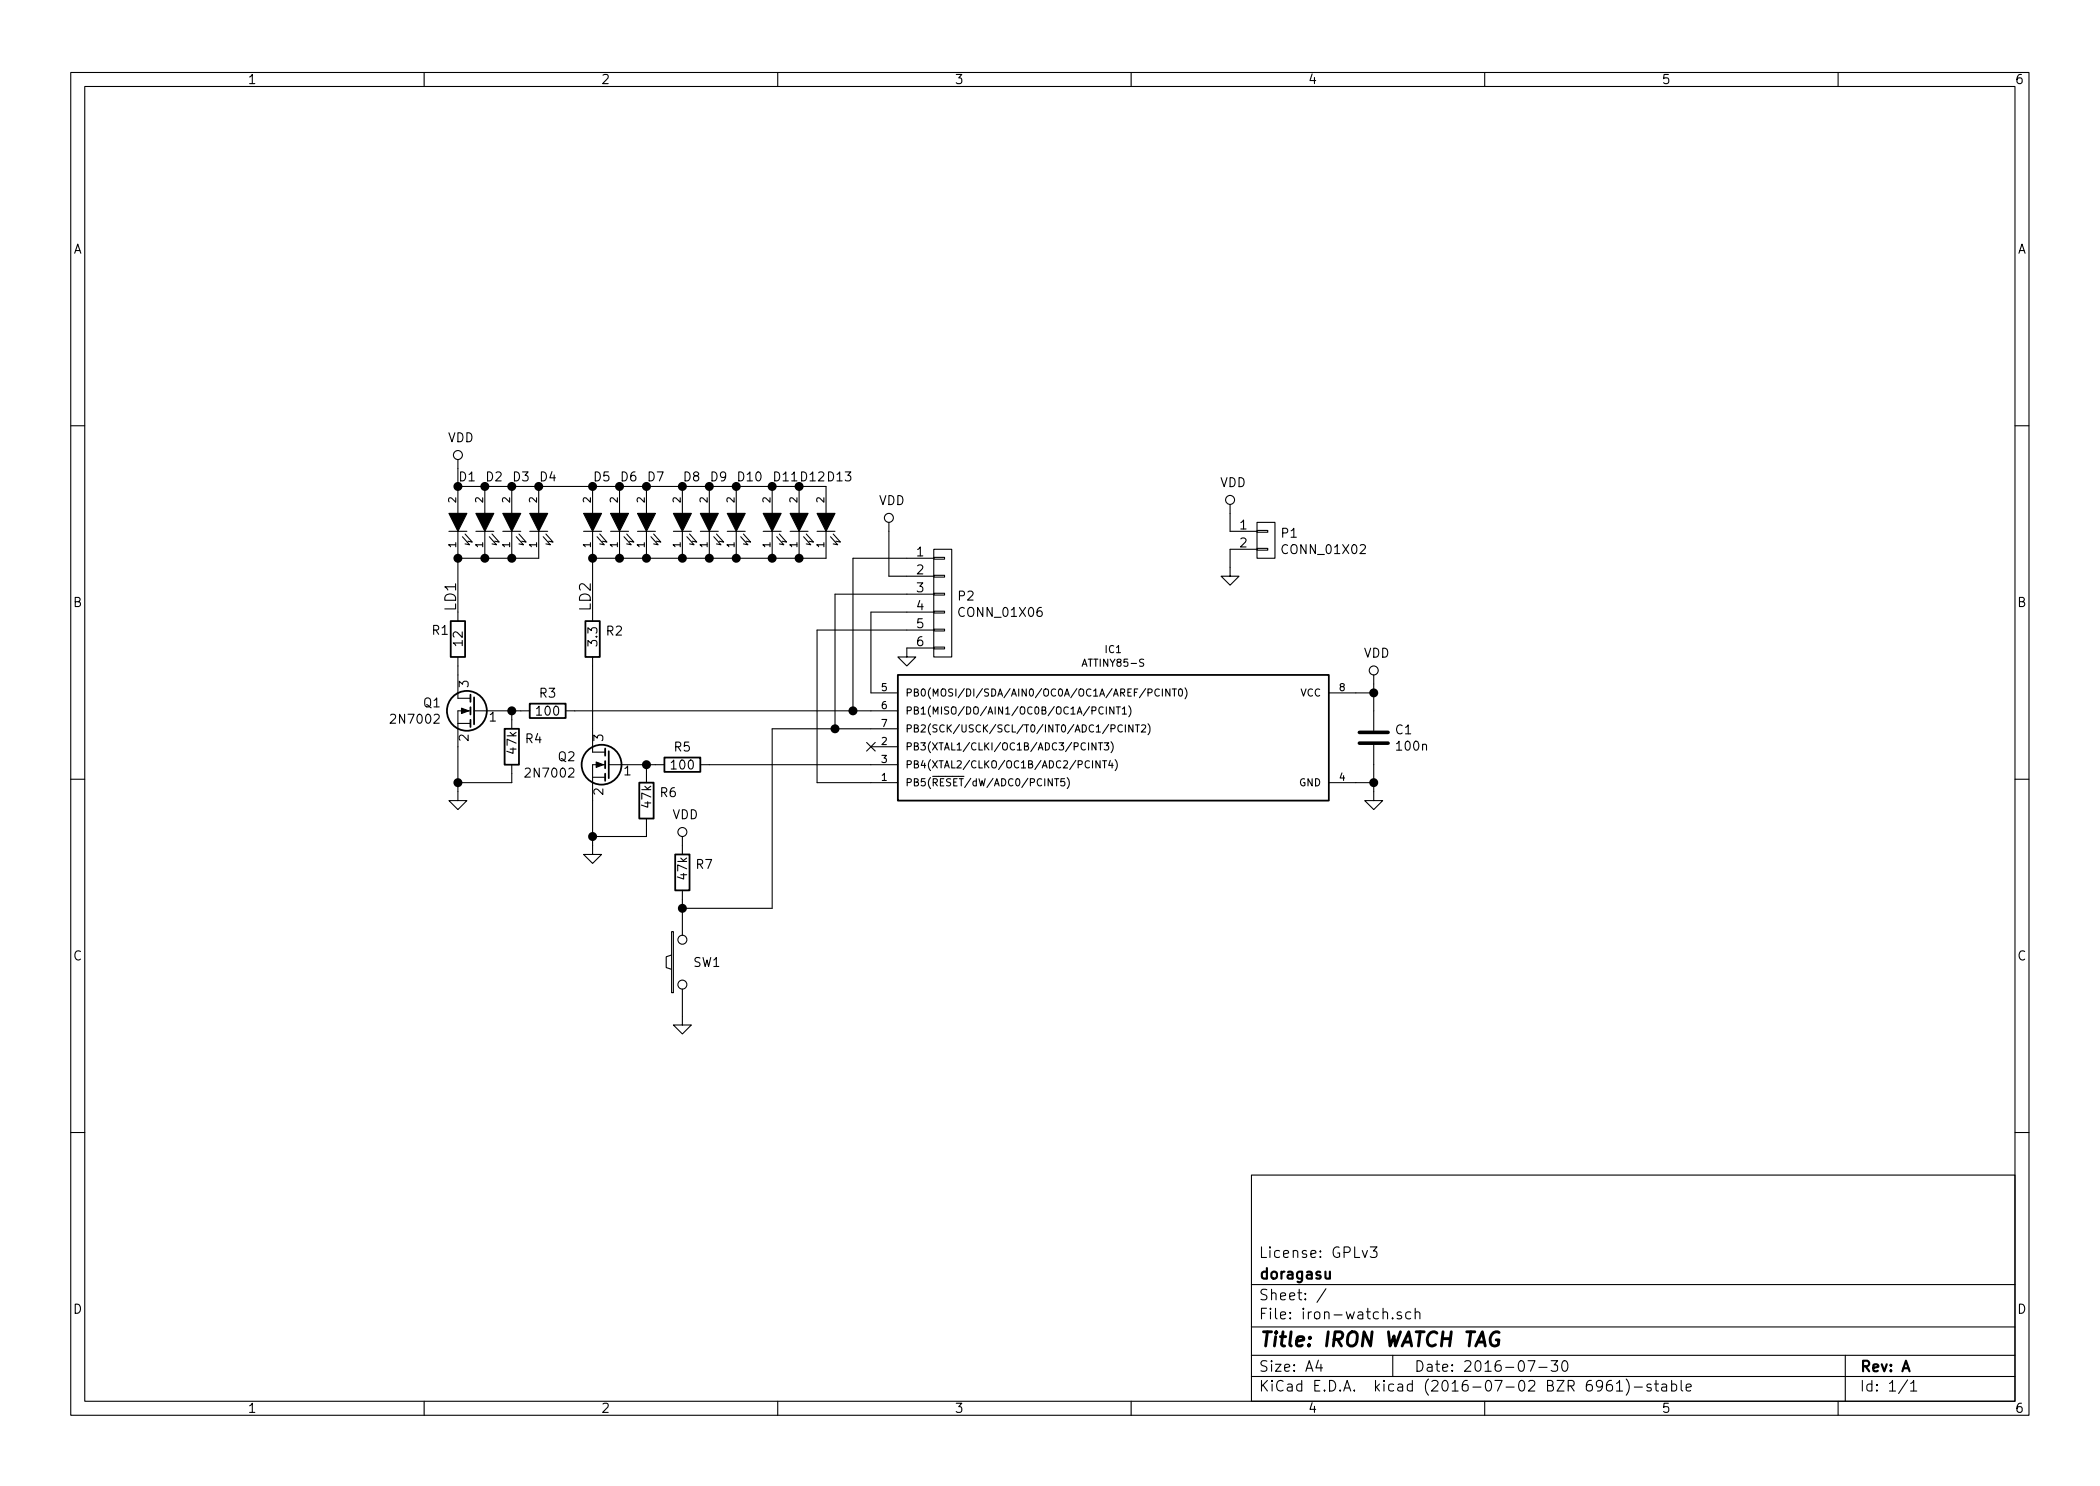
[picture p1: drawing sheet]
<svg xmlns="http://www.w3.org/2000/svg" width="297mm" height="210mm" viewBox="0 0 297 210" stroke-linecap="round" stroke-linejoin="round" font-family="sans-serif">
<g fill="none" stroke="#000" stroke-width=".15">
<path d="M10 10.3h277v189.9h-277zM12 12.2h273v186.1h-273zM60 10.3v1.9M110 10.3v1.9M160 10.3v1.9M210 10.3v1.9M260 10.3v1.9M10 60.2h2M63.5 75.2h2.5M64.8 65v7.6M64.8 75.2v12.7M64.8 68.8h52v3.8"/>
<path d="M65.4 75.9l1 1.2-.6-.1M65.8 75.6l1 1.1-.6-.1M67.3 75.2h2.5M68.6 68.8v3.8M68.6 75.2v3.8M69.2 75.9l1 1.2-.6-.1M69.6 75.6l1 1.1-.6-.1M71.1 75.2h2.6M72.4 68.8v3.8M72.4 75.2v3.8M73 75.9l1 1.2-.6-.1M73.4 75.6l1 1.1-.6-.1"/>
<path d="M74.9 75.2h2.6M76.2 68.8v3.8M76.2 75.2v3.8h-11.4M76.8 75.9l1.1 1.2-.7-.1M77.2 75.6l1 1.1-.6-.1M82.5 75.2h2.6M83.8 68.8v3.8M83.8 75.2v12.7M84.5 75.9l1 1.2-.7-.1M84.8 75.6l1.1 1.1-.7-.1M86.4 75.2h2.5M87.6 68.8v3.8"/>
<path d="M87.6 75.2v3.8M88.3 75.9l1 1.2-.7-.1M88.6 75.6l1.1 1.1-.7-.1M90.2 75.2h2.5M91.4 68.8v3.8M91.4 75.2v3.8M92.1 75.9l1 1.2-.6-.1M92.5 75.6l1 1.1-.7-.1M95.2 75.2h2.6M96.5 68.8v3.8M96.5 75.2v3.8M97.2 75.9l1 1.2-.7-.1"/>
<path d="M97.5 75.6l1.1 1.1-.7-.1M99.1 75.2h2.5M100.3 68.8v3.8M100.3 75.2v3.8M101 75.9l1 1.2-.7-.1M101.3 75.6l1.1 1.1-.7-.1M102.9 75.2h2.5M104.1 68.8v3.8M104.1 75.2v3.8M104.8 75.9l1 1.2-.6-.1M105.2 75.6l1 1.1-.7-.1M107.9 75.2h2.6"/>
<path d="M109.2 68.8v3.8M109.2 75.2v3.8M109.9 75.9l1 1.2-.7-.1M110.2 75.6l1.1 1.1-.7-.1M111.8 75.2h2.5M113 68.8v3.8M113 75.2v3.8M113.7 75.9l1 1.2-.7-.1M114 75.6l1.1 1.1-.7-.1M115.6 75.2h2.5M116.8 75.2v3.8h-33M117.5 75.9l1 1.2-.6-.1"/>
<path d="M117.9 75.6l1 1.1-.7-.1M125.7 73.9v7.6h6.4M132.1 78.9h1.5v.2h-1.5zM132.1 77.7h2.5v15.3h-2.5zM132.1 79h-11.5v21.6M174 71.4v3.8h3.8M177.8 77.6h1.5v.2h-1.5zM177.8 75.1h1.5v.2h-1.5zM177.8 73.9h2.5v5.1h-2.5zM177.8 77.7h-3.8v3.8h1.3l-1.3 1.3-1.3-1.3h1.3M285 60.2h2M64.8 93v5.8h1.7"/>
<path d="M83.8 93v13.4h1.8M132.1 91.6h1.5v.2h-1.5zM132.1 89h1.5v.3h-1.5zM132.1 86.5h1.5v.2h-1.5zM132.1 83.9h1.5v.3h-1.5zM132.1 81.4h1.5v.3h-1.5zM132.1 91.7h-3.8v1.3h1.2l-1.2 1.2-1.3-1.2h1.3M132.1 89.1h-16.5v21.6h11.4M132.1 86.6h-8.9v11.4h3.8M132.1 84.1h-14v19M159.7 99.9a1.13 1.13 0 0 1 0 1.5M162.4 98h.5l.1-.2-.1-.2-.5-.1v1"/>
<path d="M164 97.6a.47 .47 0 0 0-.7 .4 .47 .47 0 0 0 .6 .4h.1M164.4 97.5v1M165.5 97.5v1l-.6-1v1M165.8 97.5h.6M166.1 97.5v1M166.8 97.6l.2-.1a.66 .66 0 0 1 0 1l-.3-.2zM167.6 97.3a1.2 1.2 0 0 1 0 1.6M188 98h6.3M194.3 95.5v7.9M10 110.3h2M64.8 102.4h1.7M66.5 100.6h-1.7v12.7h1.2l-1.2 1.2-1.3-1.2h1.3"/>
<path d="M67.1 100.6h7.8M72.4 108.2v2.5h-7.6M72.4 100.6v2.5M80 100.6h47M83.8 110h1.8M85.6 108.2h-1.8v12.7h1.3l-1.3 1.3-1.3-1.3h1.3M86.1 108.2h7.9M91.4 108.2v2.5M91.4 115.8v2.6h-7.6M96.5 118.4v2.5M99.1 108.2h27.9M122.6 105l1.2 1.3"/>
<path d="M123.2 105.7h3.8M123.8 105l-1.2 1.3M127 103.1h-17.8v25.4h-12.7M149.2 110.2h.6M149.5 110.2v1M150.6 110.2h-.5l-.1 .5 .2-.1h.3l.1 .1v.4l-.2 .1-.4-.1M151 110a1.13 1.13 0 0 1 0 1.6M154 105.1v1M154.5 107.6v1.1M155 105.1v1l-.5-1v1M155.4 105.1h.6M155.6 107.6v1.1l-.6-1.1v1.1"/>
<path d="M155.7 105.1v1M156 107.6h.5M156 100.1a.4 .4 0 0 0-.5 0 .4 .4 0 0 0-.1 .5l.2 .4h.3l.1-.1M156.2 105.1h.6l-.3 .4 .3 .2v.3l-.2 .1-.4-.1M156.2 107.6v1.1M156.5 100v1M157 107.6l-.2 .7h.7M157.1 104.9a1.13 1.13 0 0 1 0 1.6M157.1 103.1l.5-.1 .1-.1v-.3h-.6v1M157.3 108v.7M157.6 100v1l-.6-1v1M157.7 107.5a1.13 1.13 0 0 1 0 1.5"/>
<path d="M157.9 100h.6M158.2 100v1M158.7 100.3l.4-.3v1M158.7 102.6a.47 .47 0 0 0-.6 .4 .47 .47 0 0 0 .6 .5M158.7 101h.6M159.2 102.6v1M160.2 102.6v1l-.5-1v1M160.6 102.6h.6M160.9 102.6v1M161.5 102.6h.3h.2l.1 .2-.7 .8h.7M162.4 102.4a1.2 1.2 0 0 1 0 1.6M188 110.7h6.3"/>
<path d="M194.3 105.4v7.9h1.3l-1.3 1.2-1.3-1.2h1.3M285 110.3h2M95 131.8h.2v8.7h-.2zM95 135.1l-.8 .3v1.5l.8 .3M96.5 139.9v5.1h1.3l-1.3 1.3-1.3-1.3h1.3M96.5 126v6.3M10 160.2h2M177 166.3h108v32h-108zM192.7 176.9l.4 1 .3-1M193.8 176.4h1l-.5 .6 .4 .1 .1 .2-.1 .5-.2 .1h-.4l-.3-.1M285 160.2h2M60 198.3v1.9"/>
<path d="M110 198.3v1.9M160 198.3v1.9M177 194.8h108M177 191.8h108M177 187.8h108M177 181.8h108M186.5 192.5l-.4 1h1M186.8 193v1M187.6 182.3l-1.3 2M197 186.5h.1l-.1 .1-.1-.1h.1v.1M197 191.8v3M198.2 185.7a.37 .37 0 0 0-.6 .1v.1a.54 .54 0 0 0 .6 .3l.1 .1-.1 .2-.2 .1-.4-.1"/>
<path d="M199.5 185.7l-.4-.1-.3 .3 .1 .6 .2 .1 .4-.1M200.2 185.7a.41 .41 0 0 1 .6 .1v.8M200.2 185.1v1.5M210 198.3v1.9M216.1 192.5h1l-.6 1.5M217.7 193.5h1.1M219.4 192.5h.9l-.5 .6 .4 .1a.65 .65 0 0 1 .1 .7l-.3 .1h-.4l-.2-.1M221.1 192.6a.36 .36 0 0 1 .6 .2 .77 .77 0 0 1-.4 1.2 1 1 0 0 1-.2-1.4zM226.7 196l-.3 .3h-.3l-.3-.3v-.4l.2-.2 .4-.1 .2 .2a1.19 1.19 0 0 1-.2 1.2l-.4 .1M227.9 195.3a.62 .62 0 0 0-.7 .7v.5a.48 .48 0 0 0 .8 .2l.1-.2-.1-.5a.48 .48 0 0 0-.8 .2M228.7 195.8l.3-.3 .1-.2v1.5M228.7 196.8h.8"/>
<path d="M230 195.1a1.71 1.71 0 0 1 0 2.3M231.2 196.3h1.1M233.5 195.9l-.4-.1-.2 .3a.5 .5 0 0 0 .6 .3v.3l-.1 .1-.5-.1M234 195.8h.6M234.2 195.3v1.3l.1 .1 .3 .1M235.1 195.9l.1-.1 .5 .1v.9M235.7 196.2l-.5 .1a.29 .29 0 0 0-.2 .2 .29 .29 0 0 0 .2 .3l.5-.1M236.4 195.9l.5-.1 .3 .3-.1 .6-.2 .1-.5-.1M236.4 195.3v1.5M237.8 195.3v1.3l.2 .2M238.5 196.3l.7-.1-.1-.3-.4-.1-.2 .2 .1 .7 .1 .1 .4-.1M260 198.3v1.9"/>
<path d="M261 191.8v6.5M269.8 195.2l-1.2 2M270.3 195.8l.3-.3 .1-.2v1.5M270.3 196.8h.8"/>
<circle cx="64.8" cy="64.4" r=".63"/>
<circle cx="125.7" cy="73.3" r=".63"/>
<circle cx="174" cy="70.7" r=".63"/>
<circle cx="194.3" cy="94.9" r=".63"/>
<circle cx="96.5" cy="117.7" r=".63"/>
<circle cx="96.5" cy="133" r=".63"/>
<circle cx="96.5" cy="139.3" r=".63"/>
</g>
<path d="M212 188.5a1.02 1.02 0 0 0-1 .4 1.02 1.02 0 0 0-.2 1.1 .67 .67 0 0 0 1.1 .3l.1-.7h-.4" fill="none" stroke="#000" stroke-width=".41"/>
<path d="M187.5 179.9v.9a.45 .45 0 0 0 .6 0M188.1 179.9v1" fill="none" stroke="#000" stroke-width=".3"/>
<g fill="none" stroke="#000" stroke-width=".25">
<path d="M63.8 87.9h2v5.1h-2zM66.5 98.3v1M67.1 98.7v3.8M74.9 99.6h5.1v2h-5.1zM82.8 87.9h2v5.1h-2zM127 95.5h61v17.8h-61zM66.5 100.1v1M66.5 101.8v1.1M71.4 103.1h2v5.1h-2zM85.6 105.9v1M85.6 107.7v1M85.6 109.5v1"/>
<path d="M86.1 106.3v3.8M90.4 110.7h2.1v5.1h-2.1zM94 107.2h5.1v2h-5.1zM95.5 120.9h2v5.1h-2z"/>
<circle cx="66" cy="100.6" r="2.82"/>
<circle cx="85.1" cy="108.2" r="2.82"/>
</g>
<g fill="#000" stroke="#000" stroke-width=".15">
<path d="M63.5 72.6h2.5l-1.2 2.6zM67.3 72.6h2.5l-1.2 2.6zM71.1 72.6h2.6l-1.3 2.6zM74.9 72.6h2.6l-1.3 2.6zM82.5 72.6h2.6l-1.3 2.6zM86.4 72.6h2.5l-1.3 2.6zM90.2 72.6h2.5l-1.3 2.6zM95.2 72.6h2.6l-1.3 2.6zM99.1 72.6h2.5l-1.3 2.6zM102.9 72.6h2.5l-1.3 2.6zM107.9 72.6h2.6l-1.3 2.6zM111.8 72.6h2.5l-1.3 2.6z"/>
<path d="M115.6 72.6h2.5l-1.3 2.6zM65.3 100.2l1 .4-1 .4zM84.3 107.8l1 .4-1 .4z"/>
</g>
<g fill="#000" stroke="#000" stroke-width=".25">
<circle cx="64.8" cy="79" r=".51"/>
<circle cx="64.8" cy="68.8" r=".51"/>
<circle cx="68.6" cy="79" r=".51"/>
<circle cx="68.6" cy="68.8" r=".51"/>
<circle cx="72.4" cy="79" r=".51"/>
<circle cx="72.4" cy="68.8" r=".51"/>
<circle cx="76.2" cy="68.8" r=".51"/>
<circle cx="83.8" cy="79" r=".51"/>
<circle cx="83.8" cy="68.8" r=".51"/>
<circle cx="87.6" cy="68.8" r=".51"/>
<circle cx="87.6" cy="79" r=".51"/>
<circle cx="91.4" cy="79" r=".51"/>
<circle cx="91.4" cy="68.8" r=".51"/>
<circle cx="96.5" cy="79" r=".51"/>
<circle cx="96.5" cy="68.8" r=".51"/>
<circle cx="100.3" cy="79" r=".51"/>
<circle cx="100.3" cy="68.8" r=".51"/>
<circle cx="104.1" cy="79" r=".51"/>
<circle cx="104.1" cy="68.8" r=".51"/>
<circle cx="109.2" cy="68.8" r=".51"/>
<circle cx="109.2" cy="79" r=".51"/>
<circle cx="113" cy="79" r=".51"/>
<circle cx="113" cy="68.8" r=".51"/>
<circle cx="194.3" cy="98" r=".51"/>
<circle cx="64.8" cy="110.7" r=".51"/>
<circle cx="72.4" cy="100.6" r=".51"/>
<circle cx="83.8" cy="118.4" r=".51"/>
<circle cx="91.4" cy="108.2" r=".51"/>
<circle cx="118.1" cy="103.1" r=".51"/>
<circle cx="120.7" cy="100.6" r=".51"/>
<circle cx="194.3" cy="110.7" r=".51"/>
<circle cx="96.5" cy="128.5" r=".51"/>
</g>
<path d="M192.3 105.2h4M192.3 103.6h4" fill="none" stroke="#000" stroke-width=".51"/>
<text font-size="2.8" x="178" y="190.5">Title: IRON WATCH TAG</text>
<g font-size="2.1">
<text x="64.5" y="86.6" transform="rotate(-90 64.5 86.6)">LD1</text>
<text x="83.6" y="86.6" transform="rotate(-90 83.6 86.6)">LD2</text>
<text x="178" y="178">License: GPLv3</text>
<text x="178" y="184">Sheet: /</text>
<text x="178" y="181">doragasu</text>
<text x="178" y="186.7">File: iron-watch.sch</text>
<text x="178" y="196.9">KiCad E.D.A. kicad (2016-07-02 BZR 6961)-stable</text>
<text x="178" y="194.1">Size: A4</text>
<text x="200" y="194.1">Date: 2016-07-30</text>
<text x="263" y="194.1">Rev: A</text>
<text x="263" y="196.9">Id: 1/1</text>
</g>
<g font-size="1.8">
<text x="35" y="11.9">1</text>
<text x="85" y="11.9">2</text>
<text x="135" y="11.9">3</text>
<text x="185" y="11.9">4</text>
<text x="235" y="11.9">5</text>
<text x="285" y="11.9">6</text>
<text x="10.4" y="35.9">A</text>
<text x="285.4" y="35.9">A</text>
<text x="63.3" y="62.6">VDD</text>
<text x="65" y="68.1">D1</text>
<text x="68.8" y="68.1">D2</text>
<text x="72.6" y="68.1">D3</text>
<text x="76.4" y="68.1">D4</text>
<text x="84" y="68.1">D5</text>
<text x="87.8" y="68.1">D6</text>
<text x="91.6" y="68.1">D7</text>
<text x="96.7" y="68.1">D8</text>
<text x="100.5" y="68.1">D9</text>
<text x="104.4" y="68.1">D10</text>
<text x="109.5" y="68.1">D11 D12 D13</text>
<text x="124.3" y="71.5">VDD</text>
<text x="172.6" y="68.9">VDD</text>
<text x="175.4" y="74.9">1</text>
<text x="175.4" y="77.5">2</text>
<text x="181.3" y="76.1">P1</text>
<text x="129.7" y="78.7">1</text>
<text x="129.7" y="81.3">2</text>
<text x="129.7" y="83.8">3</text>
<text x="181.6" y="78.4">CONN_01X02</text>
<text x="10.4" y="85.9">B</text>
<text x="61.2" y="89.8">R1</text>
<text x="85.8" y="89.9">R2</text>
<text x="129.7" y="86.4">4</text>
<text x="129.7" y="88.9">5</text>
<text x="135.6" y="85">P2</text>
<text x="135.9" y="87.3">CONN_01X06</text>
<text x="285.4" y="85.9">B</text>
<text x="65.5" y="91.4" transform="rotate(-90 65.5 91.4)">12</text>
<text x="84.5" y="91.3" transform="rotate(-90 84.5 91.3)">3.3</text>
<text x="129.7" y="91.4">6</text>
<text x="192.9" y="93.1">VDD</text>
<text x="59.9" y="100.1">Q1</text>
<text x="66.3" y="97.3" transform="rotate(-90 66.3 97.3)">3</text>
<text x="76" y="101.3">100</text>
<text x="76.4" y="98.7">R3</text>
<text x="55.6" y="102.4">2N7002</text>
<text x="66.3" y="104.9" transform="rotate(-90 66.3 104.9)">2</text>
<text x="69.2" y="102.1">1</text>
<text x="73.1" y="106.6" transform="rotate(-90 73.1 106.6)">47k</text>
<text x="74.4" y="105.2">R4</text>
<text x="79" y="107.7">Q2</text>
<text x="85.3" y="104.9" transform="rotate(-90 85.3 104.9)">3</text>
<text x="95.4" y="106.3">R5</text>
<text x="197.4" y="103.9">C1</text>
<text x="197.7" y="106.2">100n</text>
<text x="74.7" y="110">2N7002</text>
<text x="85.3" y="112.5" transform="rotate(-90 85.3 112.5)">2</text>
<text x="88.3" y="109.7">1</text>
<text x="93.4" y="112.8">R6</text>
<text x="95" y="108.9">100</text>
<text x="92.1" y="114.2" transform="rotate(-90 92.1 114.2)">47k</text>
<text x="95.1" y="115.9">VDD</text>
<text x="97.2" y="124.4" transform="rotate(-90 97.2 124.4)">47k</text>
<text x="98.5" y="123">R7</text>
<text x="10.4" y="135.9">C</text>
<text x="98.1" y="136.8">SW1</text>
<text x="285.4" y="135.9">C</text>
<text x="10.4" y="185.9">D</text>
<text x="285.4" y="185.9">D</text>
<text x="35" y="199.9">1</text>
<text x="85" y="199.9">2</text>
<text x="135" y="199.9">3</text>
<text x="185" y="199.9">4</text>
<text x="235" y="199.9">5</text>
<text x="285" y="199.9">6</text>
</g>
<g font-size="1.4">
<text x="64.5" y="71.1" transform="rotate(-90 64.5 71.1)">2</text>
<text x="68.3" y="71.1" transform="rotate(-90 68.3 71.1)">2</text>
<text x="72.1" y="71.1" transform="rotate(-90 72.1 71.1)">2</text>
<text x="75.9" y="71.1" transform="rotate(-90 75.9 71.1)">2</text>
<text x="83.6" y="71.1" transform="rotate(-90 83.6 71.1)">2</text>
<text x="87.4" y="71.1" transform="rotate(-90 87.4 71.1)">2</text>
<text x="91.2" y="71.1" transform="rotate(-90 91.2 71.1)">2</text>
<text x="96.3" y="71.1" transform="rotate(-90 96.3 71.1)">2</text>
<text x="100.1" y="71.1" transform="rotate(-90 100.1 71.1)">2</text>
<text x="103.9" y="71.1" transform="rotate(-90 103.9 71.1)">2</text>
<text x="109" y="71.1" transform="rotate(-90 109 71.1)">2</text>
<text x="112.8" y="71.1" transform="rotate(-90 112.8 71.1)">2</text>
<text x="116.6" y="71.1" transform="rotate(-90 116.6 71.1)">2</text>
<text x="64.5" y="77.5" transform="rotate(-90 64.5 77.5)">1</text>
<text x="68.3" y="77.5" transform="rotate(-90 68.3 77.5)">1</text>
<text x="72.1" y="77.5" transform="rotate(-90 72.1 77.5)">1</text>
<text x="75.9" y="77.5" transform="rotate(-90 75.9 77.5)">1</text>
<text x="83.6" y="77.5" transform="rotate(-90 83.6 77.5)">1</text>
<text x="87.4" y="77.5" transform="rotate(-90 87.4 77.5)">1</text>
<text x="91.2" y="77.5" transform="rotate(-90 91.2 77.5)">1</text>
<text x="96.3" y="77.5" transform="rotate(-90 96.3 77.5)">1</text>
<text x="100.1" y="77.5" transform="rotate(-90 100.1 77.5)">1</text>
<text x="103.9" y="77.5" transform="rotate(-90 103.9 77.5)">1</text>
<text x="109" y="77.5" transform="rotate(-90 109 77.5)">1</text>
<text x="112.8" y="77.5" transform="rotate(-90 112.8 77.5)">1</text>
<text x="116.6" y="77.5" transform="rotate(-90 116.6 77.5)">1</text>
<text x="153.4" y="94.3">ATTINY85-S</text>
<text x="156.4" y="92.4">IC1</text>
<text x="124.7" y="97.8">5</text>
<text x="124.7" y="100.3">6</text>
<text x="128" y="98.5">PB0(MOSI/DI/SDA/AIN0/OC0A/OC1A/AREF/PCINT0)</text>
<text x="128" y="101.1">PB1(MISO/DO/AIN1/OC0B/OC1A/PCINT1)</text>
<text x="183.9" y="98.5">VCC</text>
<text x="189.5" y="97.8">8</text>
<text x="124.7" y="105.4">2</text>
<text x="124.7" y="107.9">3</text>
<text x="124.7" y="102.9">7</text>
<text x="128" y="106.2">PB3(XTAL1/CLKI/OC1B/ADC3/PCINT3)</text>
<text x="128" y="103.6">PB2(SCK/USCK/SCL/T0/INT0/ADC1/PCINT2)</text>
<text x="124.7" y="110.5">1</text>
<text x="128" y="111.2">PB5(RESET/dW/ADC0/PCINT5)</text>
<text x="128" y="108.7">PB4(XTAL2/CLKO/OC1B/ADC2/PCINT4)</text>
<text x="183.8" y="111.2">GND</text>
<text x="189.5" y="110.5">4</text>
</g>
</svg>
